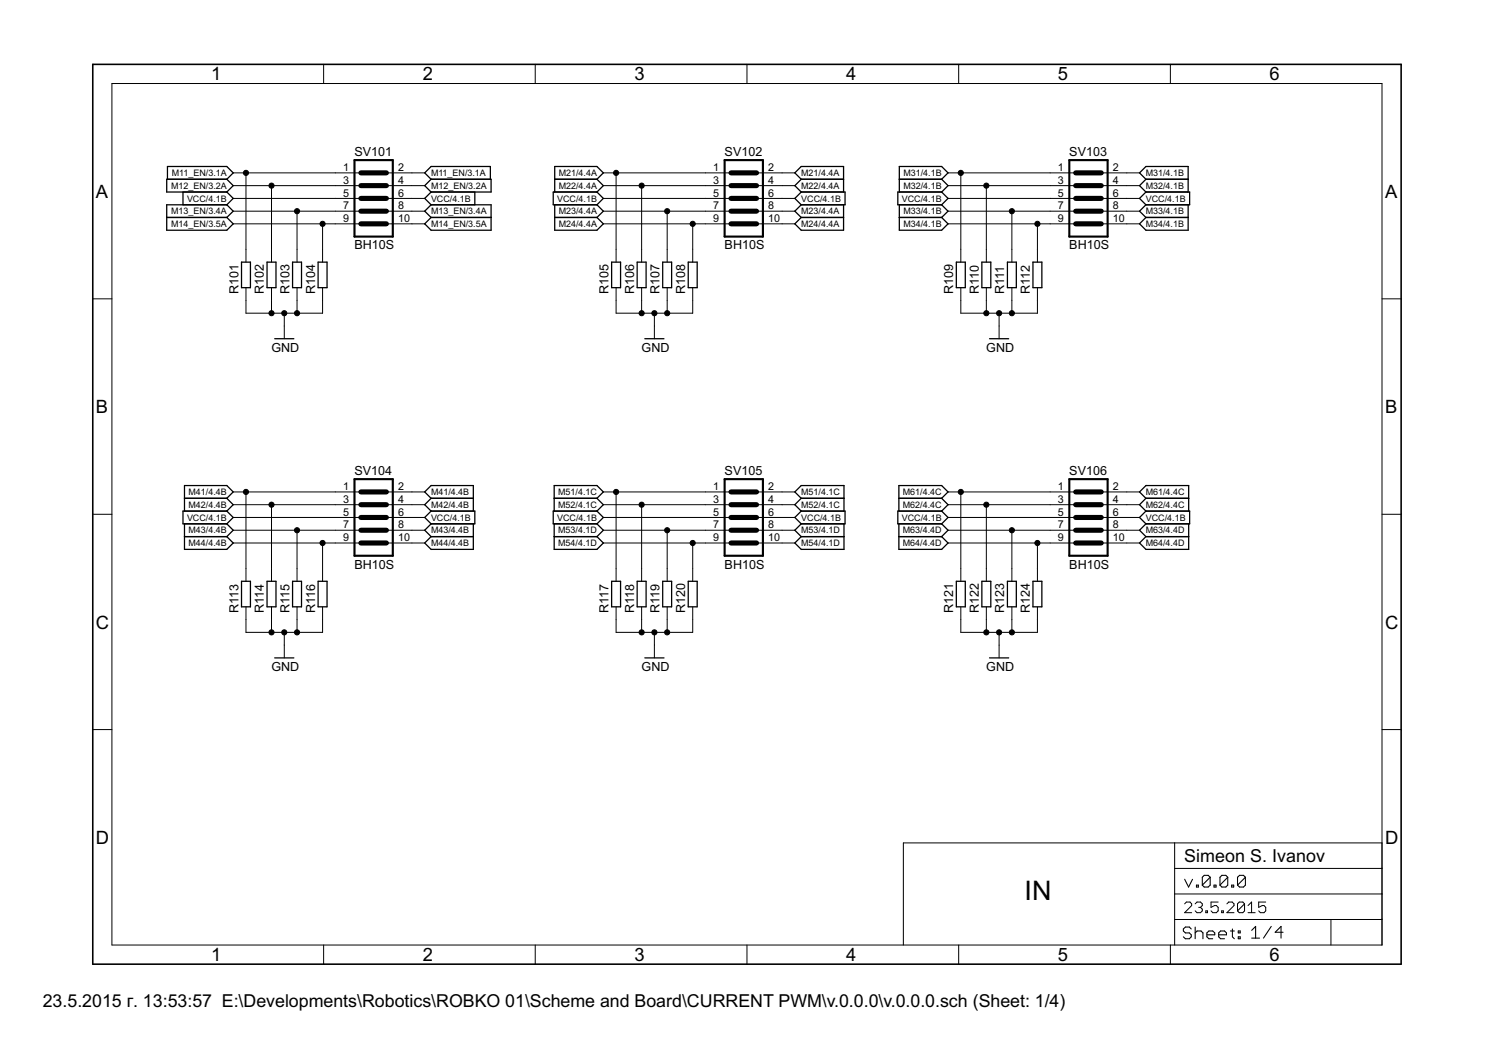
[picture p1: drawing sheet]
<svg xmlns="http://www.w3.org/2000/svg" width="297mm" height="210mm" viewBox="0 0 297 210" stroke-linecap="round" stroke-linejoin="round" font-family="sans-serif">
<g fill="#000" stroke="#000" stroke-width="1">
<path d="M71.8 34.4h5.1zM71.8 36.9h5.1zM71.8 39.5h5.1zM145.4 34.4h5.1zM145.4 36.9h5.1zM145.4 39.5h5.1zM214 34.4h5.1zM214 36.9h5.1zM214 39.5h5.1zM71.8 42h5.1zM71.8 44.5h5.1zM145.4 42h5.1z"/>
<path d="M145.4 44.5h5.1zM214 42h5.1zM214 44.5h5.1zM71.8 97.9h5.1zM145.4 97.9h5.1zM214 97.9h5.1zM71.8 100.4h5.1zM71.8 105.5h5.1zM71.8 103h5.1zM71.8 108h5.1zM145.4 100.4h5.1zM145.4 105.5h5.1z"/>
<path d="M145.4 103h5.1zM145.4 108h5.1zM214 100.4h5.1zM214 105.5h5.1zM214 103h5.1zM214 108h5.1z"/>
</g>
<g fill="#000" stroke="#000" stroke-width=".25">
<path d="M33.2 35.7v2.5zM33.3 33.1v2.6zM36.4 38.2h8.7zM33.3 35.7h11.8zM33.3 33.1h11.8zM33.2 38.2h11.9zM33.2 35.7h11.9zM46.4 39.5l-1.3 1.2zM45.1 38.2l1.3 1.3zM46.4 34.4l-1.3 1.3zM45.1 33.1l1.3 1.3zM46.4 36.9l-1.3 1.3z"/>
<path d="M45.1 35.7l1.3 1.2zM84.5 39.5l1.3-1.3zM84.5 39.5l1.3 1.2zM84.5 34.4l1.3-1.3zM84.5 34.4l1.3 1.3zM84.5 36.9l1.3-1.2zM84.5 36.9l1.3 1.3zM85.8 38.2h8.7zM85.8 33.1h11.8zM85.8 35.7h11.8zM85.8 35.7h11.9zM85.8 38.2h11.9z"/>
<path d="M94.5 38.2v2.5zM97.6 33.1v2.6zM97.7 35.7v2.5zM110.4 33.1v2.6zM110.4 35.7v2.5zM110.1 38.2h8.7zM110.4 35.7h8.4zM110.4 33.1h8.4zM110.4 38.2h8.4zM120 39.5l-1.2 1.2zM118.8 38.2l1.2 1.3zM120 34.4l-1.2 1.3z"/>
<path d="M118.8 33.1l1.2 1.3zM120 36.9l-1.2 1.3zM118.8 35.7l1.2 1.2zM158.1 39.5l1.3-1.3zM158.1 39.5l1.3 1.2zM158.1 34.4l1.3-1.3zM158.1 34.4l1.3 1.3zM158.1 36.9l1.3-1.2zM158.1 36.9l1.3 1.3zM159.4 38.2h8.7zM159.4 33.1h8.4zM159.4 35.7h8.4z"/>
<path d="M159.4 38.2h8.4zM167.8 33.1v2.6zM167.8 35.7v2.5zM168.1 38.2v2.5zM178.9 35.7v2.5zM178.9 33.1v2.6zM178.6 38.2h8.7zM178.9 38.2h8.4zM178.9 35.7h8.4zM178.9 33.1h8.4zM188.6 39.5l-1.3 1.2zM187.3 38.2l1.3 1.3z"/>
<path d="M188.6 36.9l-1.3 1.3zM187.3 35.7l1.3 1.2zM188.6 34.4l-1.3 1.3zM187.3 33.1l1.3 1.3zM226.7 39.5l1.3-1.3zM226.7 39.5l1.3 1.2zM226.7 36.9l1.3-1.2zM226.7 36.9l1.3 1.3zM226.7 34.4l1.3-1.3zM226.7 34.4l1.3 1.3zM228 38.2h8.7zM228 35.7h8.4z"/>
<path d="M228 38.2h8.4zM228 33.1h8.4zM236.4 35.7v2.5zM236.4 33.1v2.6zM236.7 38.2v2.5zM33.2 40.7v2.6zM33.2 43.3v2.5zM36.4 38.2v2.5zM36.4 40.7h8.7zM33.2 43.3h11.9zM33.2 40.7h11.9zM33.2 45.8h11.9z"/>
<path d="M45.1 43.3l1.3-1.3zM45.1 40.7l1.3 1.3zM46.4 44.5l-1.3 1.3zM45.1 43.3l1.3 1.2zM48 52.2v5zM49.8 52.2v5zM48 52.2h1.8zM48 57.2h1.8zM53.1 52.2v5zM54.9 52.2v5zM53.1 52.2h1.8zM53.1 57.2h1.8z"/>
<path d="M58.2 52.2v5zM60 52.2v5zM58.2 52.2h1.8zM58.2 57.2h1.8zM63.3 52.2v5zM65.1 52.2v5zM63.3 52.2h1.8zM63.3 57.2h1.8zM84.5 42l1.3-1.3zM84.5 42l1.3 1.3zM84.5 44.5l1.3-1.2zM84.5 44.5l1.3 1.3z"/>
<path d="M85.8 40.7h8.7zM85.8 40.7h11.9zM85.8 43.3h11.9zM85.8 45.8h11.9zM97.7 40.7v2.6zM97.7 43.3v2.5zM110.1 38.2v2.5zM110.4 40.7v2.6zM110.4 43.3v2.5zM110.1 40.7h8.7zM110.4 43.3h8.4zM110.4 40.7h8.4z"/>
<path d="M110.4 45.8h8.4zM118.8 43.3l1.2-1.3zM118.8 40.7l1.2 1.3zM120 44.5l-1.2 1.3zM118.8 43.3l1.2 1.2zM121.7 52.2v5zM123.5 52.2v5zM121.7 52.2h1.8zM121.7 57.2h1.8zM126.8 52.2v5zM128.5 52.2v5zM126.8 52.2h1.7z"/>
<path d="M126.8 57.2h1.7zM131.8 52.2v5zM133.6 52.2v5zM131.8 52.2h1.8zM131.8 57.2h1.8zM136.9 52.2v5zM138.7 52.2v5zM136.9 52.2h1.8zM136.9 57.2h1.8zM158.1 42l1.3-1.3zM158.1 42l1.3 1.3zM158.1 44.5l1.3-1.2z"/>
<path d="M158.1 44.5l1.3 1.3zM159.4 40.7h8.7zM159.4 40.7h8.4zM159.4 43.3h8.4zM159.4 45.8h8.4zM167.8 40.7v2.6zM167.8 43.3v2.5zM178.6 38.2v2.5zM178.9 40.7v2.6zM178.9 43.3v2.5zM178.6 40.7h8.7zM178.9 43.3h8.4z"/>
<path d="M178.9 40.7h8.4zM178.9 45.8h8.4zM187.3 43.3l1.3-1.3zM187.3 40.7l1.3 1.3zM188.6 44.5l-1.3 1.3zM187.3 43.3l1.3 1.2zM190.3 52.2v5zM192 52.2v5zM190.3 52.2h1.7zM190.3 57.2h1.7zM195.3 52.2v5zM197.1 52.2v5z"/>
<path d="M195.3 52.2h1.8zM195.3 57.2h1.8zM200.4 52.2v5zM202.2 52.2v5zM200.4 52.2h1.8zM200.4 57.2h1.8zM205.5 52.2v5zM207.3 52.2v5zM205.5 52.2h1.8zM205.5 57.2h1.8zM226.7 42l1.3-1.3zM226.7 42l1.3 1.3z"/>
<path d="M226.7 44.5l1.3-1.2zM226.7 44.5l1.3 1.3zM228 40.7h8.7zM228 40.7h8.4zM228 43.3h8.4zM228 45.8h8.4zM236.4 40.7v2.6zM236.4 43.3v2.5zM54.7 67.4h3.8zM128.3 67.4h3.8zM196.9 67.4h3.8zM36.7 96.6v2.5z"/>
<path d="M36.7 99.1h8.4zM36.7 96.6h8.4zM46.4 97.9l-1.3 1.2zM45.1 96.6l1.3 1.3zM84.5 97.9l1.3-1.3zM84.5 97.9l1.3 1.2zM85.8 96.6h8.4zM85.8 99.1h8.4zM94.2 96.6v2.5zM94.2 99.1v2.6zM110.3 96.6v2.5zM110.3 99.1h8.5z"/>
<path d="M110.3 96.6h8.5zM120 97.9l-1.2 1.2zM118.8 96.6l1.2 1.3zM158.1 97.9l1.3-1.3zM158.1 97.9l1.3 1.2zM159.4 96.6h8.5zM159.4 99.1h8.5zM167.9 96.6v2.5zM167.9 99.1v2.6zM178.8 96.6v2.5zM178.8 99.1h8.5zM178.8 96.6h8.5z"/>
<path d="M188.6 97.9l-1.3 1.2zM187.3 96.6l1.3 1.3zM226.7 97.9l1.3-1.3zM226.7 97.9l1.3 1.2zM228 96.6h8.5zM228 99.1h8.5zM236.5 96.6v2.5zM236.5 99.1v2.6zM36.4 101.7v2.5zM36.7 99.1v2.6zM36.7 104.2v2.6zM36.7 106.8v2.5z"/>
<path d="M36.4 104.2h8.7zM36.4 101.7h8.7zM36.7 101.7h8.4zM36.7 106.8h8.4zM36.7 104.2h8.4zM36.7 109.3h8.4zM46.4 103l-1.3 1.2zM45.1 101.7l1.3 1.3zM46.4 100.4l-1.3 1.3zM45.1 99.1l1.3 1.3zM46.4 105.5l-1.3 1.3zM45.1 104.2l1.3 1.3z"/>
<path d="M46.4 108l-1.3 1.3zM45.1 106.8l1.3 1.2zM48 115.7v5zM48 115.7h1.8zM53.1 115.7v5zM53.1 115.7h1.8zM58.2 115.7v5zM58.2 115.7h1.8zM63.3 115.7v5zM63.3 115.7h1.8zM84.5 103l1.3-1.3zM84.5 103l1.3 1.2z"/>
<path d="M84.5 100.4l1.3-1.3zM84.5 100.4l1.3 1.3zM84.5 105.5l1.3-1.3zM84.5 105.5l1.3 1.3zM84.5 108l1.3-1.2zM84.5 108l1.3 1.3zM85.8 101.7h8.7zM85.8 104.2h8.7zM85.8 101.7h8.4zM85.8 104.2h8.4zM85.8 106.8h8.4zM85.8 109.3h8.4z"/>
<path d="M94.2 104.2v2.6zM94.2 106.8v2.5zM94.5 101.7v2.5zM110.1 101.7v2.5zM110.3 99.1v2.6zM110.3 104.2v2.6zM110.3 106.8v2.5zM110.1 104.2h8.7zM110.1 101.7h8.7zM110.3 101.7h8.5zM110.3 106.8h8.5zM110.3 104.2h8.5z"/>
<path d="M110.3 109.3h8.5zM120 103l-1.2 1.2zM118.8 101.7l1.2 1.3zM120 100.4l-1.2 1.3zM118.8 99.1l1.2 1.3zM120 105.5l-1.2 1.3zM118.8 104.2l1.2 1.3zM120 108l-1.2 1.3zM118.8 106.8l1.2 1.2zM121.7 115.7v5zM121.7 115.7h1.8zM126.8 115.7v5z"/>
<path d="M126.8 115.7h1.7zM131.8 115.7v5zM131.8 115.7h1.8zM136.9 115.7v5zM136.9 115.7h1.8zM158.1 103l1.3-1.3zM158.1 103l1.3 1.2zM158.1 100.4l1.3-1.3zM158.1 100.4l1.3 1.3zM158.1 105.5l1.3-1.3zM158.1 105.5l1.3 1.3zM158.1 108l1.3-1.2z"/>
<path d="M158.1 108l1.3 1.3zM159.4 101.7h8.7zM159.4 104.2h8.7zM159.4 101.7h8.5zM159.4 104.2h8.5zM159.4 106.8h8.5zM159.4 109.3h8.5zM167.9 104.2v2.6zM167.9 106.8v2.5zM168.1 101.7v2.5zM178.6 101.7v2.5zM178.8 99.1v2.6z"/>
<path d="M178.8 104.2v2.6zM178.8 106.8v2.5zM178.6 104.2h8.7zM178.6 101.7h8.7zM178.8 101.7h8.5zM178.8 106.8h8.5zM178.8 104.2h8.5zM178.8 109.3h8.5zM188.6 103l-1.3 1.2zM187.3 101.7l1.3 1.3zM188.6 100.4l-1.3 1.3zM187.3 99.1l1.3 1.3z"/>
<path d="M188.6 105.5l-1.3 1.3zM187.3 104.2l1.3 1.3zM188.6 108l-1.3 1.3zM187.3 106.8l1.3 1.2zM190.3 115.7v5zM190.3 115.7h1.7zM195.3 115.7v5zM195.3 115.7h1.8zM200.4 115.7v5zM200.4 115.7h1.8zM205.5 115.7v5zM205.5 115.7h1.8z"/>
<path d="M226.7 103l1.3-1.3zM226.7 103l1.3 1.2zM226.7 100.4l1.3-1.3zM226.7 100.4l1.3 1.3zM226.7 105.5l1.3-1.3zM226.7 105.5l1.3 1.3zM226.7 108l1.3-1.2zM226.7 108l1.3 1.3zM228 101.7h8.7zM228 104.2h8.7zM228 101.7h8.5zM228 104.2h8.5z"/>
<path d="M228 106.8h8.5zM228 109.3h8.5zM236.5 104.2v2.6zM236.5 106.8v2.5zM236.7 101.7v2.5zM49.8 115.7v5zM48 120.7h1.8zM54.7 130.9h3.8zM54.9 115.7v5zM53.1 120.7h1.8zM60 115.7v5zM58.2 120.7h1.8z"/>
<path d="M65.1 115.7v5zM63.3 120.7h1.8zM123.5 115.7v5zM121.7 120.7h1.8zM128.3 130.9h3.8zM128.5 115.7v5zM126.8 120.7h1.7zM133.6 115.7v5zM131.8 120.7h1.8zM138.7 115.7v5zM136.9 120.7h1.8zM192 115.7v5z"/>
<path d="M190.3 120.7h1.7zM196.9 130.9h3.8zM197.1 115.7v5zM195.3 120.7h1.8zM202.2 115.7v5zM200.4 120.7h1.8zM207.3 115.7v5zM205.5 120.7h1.8z"/>
</g>
<g fill="#000" stroke="#000" stroke-width=".2">
<path d="M22.3 16.6v171.4zM64.4 12.8v3.8zM106.5 12.8v3.8zM148.6 12.8v3.8zM190.7 12.8v3.8zM232.9 12.8v3.8zM22.3 16.6h252.7zM46.4 39.5h20.3zM46.4 34.4h2.5zM46.4 36.9h7.6zM48.9 34.4h17.8zM54 36.9h12.7z"/>
<path d="M66.7 34.4h5.1zM66.7 36.9h5.1zM66.7 39.5h5.1zM76.9 34.4h5.1zM76.9 36.9h5.1zM76.9 39.5h5.1zM82 39.5h2.5zM82 34.4h2.5zM82 36.9h2.5zM120 39.5h20.4zM120 34.4h2.6zM120 36.9h7.7z"/>
<path d="M122.6 34.4h17.8zM127.7 36.9h12.7zM140.4 34.4h5zM140.4 36.9h5zM140.4 39.5h5zM150.5 34.4h5.1zM150.5 36.9h5.1zM150.5 39.5h5.1zM155.6 39.5h2.5zM155.6 34.4h2.5zM155.6 36.9h2.5zM188.6 39.5h20.3z"/>
<path d="M188.6 36.9h7.6zM188.6 34.4h2.6zM191.2 34.4h17.7zM196.2 36.9h12.7zM208.9 34.4h5.1zM208.9 36.9h5.1zM208.9 39.5h5.1zM219.1 34.4h5.1zM219.1 36.9h5.1zM219.1 39.5h5.1zM224.2 39.5h2.5zM224.2 36.9h2.5z"/>
<path d="M224.2 34.4h2.5zM18.5 59.5h3.8zM46.4 42h12.7zM46.4 44.5h17.8zM48.9 49.6v2.6zM48.9 57.2v2.6zM48.9 34.4v15.2zM48.9 59.8v2.5zM54 49.6v2.6zM54 57.2v2.6zM54 36.9v12.7zM54 59.8v2.5z"/>
<path d="M59.1 49.6v2.6zM59.1 57.2v2.6zM59.1 42h7.6zM59.1 42v7.6zM59.1 59.8v2.5zM64.2 49.6v2.6zM64.2 57.2v2.6zM64.2 44.5h2.5zM64.2 44.5v5.1zM66.7 42h5.1zM66.7 44.5h5.1zM76.9 42h5.1z"/>
<path d="M76.9 44.5h5.1zM82 42h2.5zM82 44.5h2.5zM120 42h12.7zM120 44.5h17.8zM122.6 49.6v2.6zM122.6 57.2v2.6zM122.6 34.4v15.2zM122.6 59.8v2.5zM127.7 49.6v2.6zM127.7 57.2v2.6zM127.7 36.9v12.7z"/>
<path d="M127.7 59.8v2.5zM132.7 49.6v2.6zM132.7 57.2v2.6zM132.7 42h7.7zM132.7 42v7.6zM132.7 59.8v2.5zM137.8 49.6v2.6zM137.8 57.2v2.6zM137.8 44.5h2.6zM137.8 44.5v5.1zM140.4 42h5zM140.4 44.5h5z"/>
<path d="M150.5 42h5.1zM150.5 44.5h5.1zM155.6 42h2.5zM155.6 44.5h2.5zM188.6 42h12.7zM188.6 44.5h17.8zM191.2 49.6v2.6zM191.2 57.2v2.6zM191.2 34.4v15.2zM191.2 59.8v2.5zM196.2 49.6v2.6zM196.2 57.2v2.6z"/>
<path d="M196.2 36.9v12.7zM196.2 59.8v2.5zM201.3 49.6v2.6zM201.3 57.2v2.6zM201.3 42h7.6zM201.3 42v7.6zM201.3 59.8v2.5zM206.4 49.6v2.6zM206.4 57.2v2.6zM206.4 44.5h2.5zM206.4 44.5v5.1zM208.9 42h5.1z"/>
<path d="M208.9 44.5h5.1zM219.1 42h5.1zM219.1 44.5h5.1zM224.2 42h2.5zM224.2 44.5h2.5zM275 59.5h3.8zM48.9 62.3h5.1zM54 62.3h2.6zM56.6 64.9v2.5zM56.6 62.3h2.5zM56.6 62.3v2.6zM59.1 62.3h5.1z"/>
<path d="M64.2 59.8v2.5zM122.6 62.3h5.1zM127.7 62.3h2.5zM130.2 64.9v2.5zM130.2 62.3h2.5zM130.2 62.3v2.6zM132.7 62.3h5.1zM137.8 59.8v2.5zM191.2 62.3h5zM196.2 62.3h2.6zM198.8 64.9v2.5zM198.8 62.3h2.5z"/>
<path d="M198.8 62.3v2.6zM201.3 62.3h5.1zM206.4 59.8v2.5zM46.4 97.9h2.5zM48.9 97.9h17.8zM66.7 97.9h5.1zM76.9 97.9h5.1zM82 97.9h2.5zM120 97.9h2.6zM122.6 97.9h17.8zM140.4 97.9h5zM150.5 97.9h5.1z"/>
<path d="M155.6 97.9h2.5zM188.6 97.9h2.6zM191.2 97.9h17.7zM208.9 97.9h5.1zM219.1 97.9h5.1zM224.2 97.9h2.5zM18.5 102.3h3.8zM46.4 103h20.3zM46.4 100.4h7.6zM46.4 105.5h12.7zM46.4 108h17.8zM48.9 113.1v2.6z"/>
<path d="M48.9 97.9v15.2zM54 113.1v2.6zM54 100.4h12.7zM54 100.4v12.7zM59.1 113.1v2.6zM59.1 105.5h7.6zM59.1 105.5v7.6zM64.2 113.1v2.6zM64.2 108h2.5zM64.2 108v5.1zM66.7 100.4h5.1zM66.7 103h5.1z"/>
<path d="M66.7 105.5h5.1zM66.7 108h5.1zM76.9 100.4h5.1zM76.9 103h5.1zM76.9 105.5h5.1zM76.9 108h5.1zM82 103h2.5zM82 100.4h2.5zM82 105.5h2.5zM82 108h2.5zM120 103h20.4zM120 100.4h7.7z"/>
<path d="M120 105.5h12.7zM120 108h17.8zM122.6 113.1v2.6zM122.6 97.9v15.2zM127.7 113.1v2.6zM127.7 100.4h12.7zM127.7 100.4v12.7zM132.7 113.1v2.6zM132.7 105.5h7.7zM132.7 105.5v7.6zM137.8 113.1v2.6zM137.8 108h2.6z"/>
<path d="M137.8 108v5.1zM140.4 100.4h5zM140.4 103h5zM140.4 105.5h5zM140.4 108h5zM150.5 100.4h5.1zM150.5 103h5.1zM150.5 105.5h5.1zM150.5 108h5.1zM155.6 103h2.5zM155.6 100.4h2.5zM155.6 105.5h2.5z"/>
<path d="M155.6 108h2.5zM188.6 103h20.3zM188.6 100.4h7.6zM188.6 105.5h12.7zM188.6 108h17.8zM191.2 113.1v2.6zM191.2 97.9v15.2zM196.2 113.1v2.6zM196.2 100.4h12.7zM196.2 100.4v12.7zM201.3 113.1v2.6zM201.3 105.5h7.6z"/>
<path d="M201.3 105.5v7.6zM206.4 113.1v2.6zM206.4 108h2.5zM206.4 108v5.1zM208.9 100.4h5.1zM208.9 103h5.1zM208.9 105.5h5.1zM208.9 108h5.1zM219.1 100.4h5.1zM219.1 103h5.1zM219.1 105.5h5.1zM219.1 108h5.1z"/>
<path d="M224.2 103h2.5zM224.2 100.4h2.5zM224.2 105.5h2.5zM224.2 108h2.5zM275 102.3h3.8zM48.9 120.7v2.6zM48.9 123.3v2.5zM48.9 125.8h5.1zM54 120.7v2.6zM54 125.8h2.6zM54 123.3v2.5zM56.6 128.4v2.5z"/>
<path d="M56.6 125.8h2.5zM56.6 125.8v2.6zM59.1 120.7v2.6zM59.1 125.8h5.1zM59.1 123.3v2.5zM64.2 120.7v2.6zM64.2 123.3v2.5zM122.6 120.7v2.6zM122.6 123.3v2.5zM122.6 125.8h5.1zM127.7 120.7v2.6zM127.7 125.8h2.5z"/>
<path d="M127.7 123.3v2.5zM130.2 128.4v2.5zM130.2 125.8h2.5zM130.2 125.8v2.6zM132.7 120.7v2.6zM132.7 125.8h5.1zM132.7 123.3v2.5zM137.8 120.7v2.6zM137.8 123.3v2.5zM191.2 120.7v2.6zM191.2 123.3v2.5zM191.2 125.8h5z"/>
<path d="M196.2 120.7v2.6zM196.2 125.8h2.6zM196.2 123.3v2.5zM198.8 128.4v2.5zM198.8 125.8h2.5zM198.8 125.8v2.6zM201.3 120.7v2.6zM201.3 125.8h5.1zM201.3 123.3v2.5zM206.4 120.7v2.6zM206.4 123.3v2.5zM18.5 145.2h3.8z"/>
<path d="M275 145.2h3.8zM179.7 167.7h54zM233.7 167.7h41.3zM233.7 177.9h41.3zM233.7 172.8v5.1zM233.7 172.8h41.3zM233.7 167.7v5.1zM236 179.5l-.3 .3zM236 179.5h.7zM236.7 179.5l.4 .3zM238.1 179.5l-.3 .3zM238.1 179.5h.7z"/>
<path d="M238.8 179.5l.4 .3zM239.2 179.8v.4zM240.9 179.5v1zM240.9 179.5h1.5zM244.5 179.5l-.4 .3zM244.5 179.5h.7zM245.2 179.5l.3 .3zM246.5 179.5l-.3 .3zM246.5 179.5h.8zM247.3 179.5l.3 .3zM247.6 179.8v1.4zM249 179.5v2.1z"/>
<path d="M250.4 179.5v1zM250.4 179.5h1.4zM275 172.8v5.1zM275 167.7v5.1zM22.3 188h252.7zM64.4 188v3.8zM106.5 188v3.8zM148.6 188v3.8zM179.7 167.7v20.3zM190.7 188v3.8zM232.9 188v3.8zM233.7 182.9v5.1z"/>
<path d="M233.7 177.9v5zM237.1 180.2l-1.4 1.4zM235.7 181.6h1.4zM237.1 179.8v.4zM237.8 181.2l.3 .4zM238.5 180.5h.3zM238.8 180.5l.4 .4zM238.1 181.6h.7zM239.2 180.2l-.4 .3zM239.2 180.9v.3zM239.2 181.2l-.4 .4zM239.9 181.2v.4z"/>
<path d="M239.9 181.2h.3zM240.2 181.2v.4zM239.9 181.6h.3zM240.9 180.5l.7-.3zM240.9 181.2l.4 .4zM241.6 180.2h.4zM242 180.2l.4 .3zM241.3 181.6h.7zM242.4 180.5v.7zM242.4 181.2l-.4 .4zM243.1 181.2v.4zM243.1 181.2h.3z"/>
<path d="M243.4 181.2v.4zM243.1 181.6h.3zM244.1 181.6l1.4-1.4zM244.1 181.6h1.4zM245.5 179.8v.4zM246.2 179.8v1.4zM246.2 181.2l1.4-1.4zM246.2 181.2l.3 .4zM246.5 181.6h.8zM247.6 181.2l-.3 .4zM248.3 180.2l.7-.7zM248.3 181.6h1.4z"/>
<path d="M250.4 180.5l.7-.3zM250.4 181.2l.4 .4zM251.1 180.2h.4zM251.5 180.2l.3 .3zM250.8 181.6h.7zM251.8 180.5v.7zM251.8 181.2l-.3 .4zM264.8 182.9v5.1zM264.8 182.9h10.2zM233.7 182.9h31.1zM275 182.9v5.1zM275 177.9v5z"/>
<path d="M275 16.6v171.4z"/>
<circle cx="48.9" cy="34.4" r=".51"/>
<circle cx="54" cy="36.9" r=".51"/>
<circle cx="122.6" cy="34.4" r=".51"/>
<circle cx="127.7" cy="36.9" r=".51"/>
<circle cx="191.2" cy="34.4" r=".51"/>
<circle cx="196.2" cy="36.9" r=".51"/>
<circle cx="59.1" cy="42" r=".51"/>
<circle cx="64.2" cy="44.5" r=".51"/>
<circle cx="132.7" cy="42" r=".51"/>
<circle cx="137.8" cy="44.5" r=".51"/>
<circle cx="201.3" cy="42" r=".51"/>
<circle cx="206.4" cy="44.5" r=".51"/>
<circle cx="54" cy="62.3" r=".51"/>
<circle cx="56.6" cy="62.3" r=".51"/>
<circle cx="59.1" cy="62.3" r=".51"/>
<circle cx="127.7" cy="62.3" r=".51"/>
<circle cx="130.2" cy="62.3" r=".51"/>
<circle cx="132.7" cy="62.3" r=".51"/>
<circle cx="196.2" cy="62.3" r=".51"/>
<circle cx="198.8" cy="62.3" r=".51"/>
<circle cx="201.3" cy="62.3" r=".51"/>
<circle cx="48.9" cy="97.9" r=".51"/>
<circle cx="122.6" cy="97.9" r=".51"/>
<circle cx="191.2" cy="97.9" r=".51"/>
<circle cx="54" cy="100.4" r=".51"/>
<circle cx="59.1" cy="105.5" r=".51"/>
<circle cx="64.2" cy="108" r=".51"/>
<circle cx="127.7" cy="100.4" r=".51"/>
<circle cx="132.7" cy="105.5" r=".51"/>
<circle cx="137.8" cy="108" r=".51"/>
<circle cx="196.2" cy="100.4" r=".51"/>
<circle cx="201.3" cy="105.5" r=".51"/>
<circle cx="206.4" cy="108" r=".51"/>
<circle cx="54" cy="125.8" r=".51"/>
<circle cx="56.6" cy="125.8" r=".51"/>
<circle cx="59.1" cy="125.8" r=".51"/>
<circle cx="127.7" cy="125.8" r=".51"/>
<circle cx="130.2" cy="125.8" r=".51"/>
<circle cx="132.7" cy="125.8" r=".51"/>
<circle cx="196.2" cy="125.8" r=".51"/>
<circle cx="198.8" cy="125.8" r=".51"/>
<circle cx="201.3" cy="125.8" r=".51"/>
</g>
<g fill="#000" stroke="#000" stroke-width=".21">
<path d="M235.7 174.9l.8 1.6zM237.3 174.9l-.8 1.6zM238 176.1v.4zM238 176.1h.4zM238.4 176.1v.4zM238 176.5h.4zM239.2 174.5v1.6zM239.2 174.5l.4-.3zM239.2 176.1l1.6-1.6zM239.6 174.2h.8zM239.2 176.1l.4 .4zM240.4 174.2l.4 .3z"/>
<path d="M239.6 176.5h.8zM240.8 174.5v1.6zM240.4 176.5l.4-.4zM241.5 176.1v.4zM241.5 176.1h.4zM241.9 176.1v.4zM241.5 176.5h.4zM242.7 174.5v1.6zM242.7 174.5l.4-.3zM244.3 174.5l-1.6 1.6zM243.1 174.2h.8zM242.7 176.1l.4 .4z"/>
<path d="M243.9 174.2l.4 .3zM243.1 176.5h.8zM244.3 174.5v1.6zM244.3 176.1l-.4 .4zM245 176.1v.4zM245 176.1h.4zM245.4 176.1v.4zM245 176.5h.4zM246.2 174.5v1.6zM246.2 174.5l.4-.3zM246.2 176.1l1.6-1.6zM246.6 174.2h.8z"/>
<path d="M246.2 176.1l.4 .4zM247.4 174.2l.4 .3zM246.6 176.5h.8zM247.8 174.5v1.6zM247.8 176.1l-.4 .4zM235.4 184.8v.4zM235.4 185.2l.4 .4zM235.4 184.8l.4-.4zM235.8 185.6h.8zM235.4 186.4l.4 .4zM235.8 184.4h.8zM236.6 185.6l.4 .4z"/>
<path d="M235.8 186.8h.8zM236.6 184.4l.4 .4zM237 186v.4zM237 186.4l-.4 .4zM237.8 184.4v2.4zM237.8 185.6l.4-.4zM238.2 185.2h.8zM239 185.2l.3 .4zM239.3 185.6v1.2zM240.1 185.6v.8zM240.1 185.6l.4-.4zM240.1 186.4l.4 .4z"/>
<path d="M240.5 185.2h.8zM240.5 186.8h.8zM241.3 185.2l.4 .4zM241.7 185.6v.4zM240.1 186h1.6zM242.5 185.6v.8zM242.5 185.6l.3-.4zM242.5 186.4l.3 .4zM242.8 185.2h.8zM242.8 186.8h.8zM243.6 185.2l.4 .4zM244 185.6v.4z"/>
<path d="M242.5 186h1.5zM244.8 185.2h.8zM245.2 184.8v1.6zM245.2 186.4l.4 .4zM246.4 185.2h.3zM246.4 185.2v.4zM246.4 186.4h.3zM246.4 186.4v.4zM246.7 185.2v.4zM246.4 185.6h.3zM246.7 186.4v.4zM246.4 186.8h.3z"/>
<path d="M249 185.1l.8-.8zM249 186.6h1.6zM249.8 184.3v2.3zM252.9 184.3l-1.5 2.3zM253.7 185.5h1.6zM254.9 184.3v2.3zM254.9 184.3l-1.2 1.2z"/>
</g>
<path d="M18.5 12.8v179zM18.5 12.8h260.3zM18.5 191.8h260.3zM278.8 12.8v179z" fill="#000" stroke="#000" stroke-width=".32"/>
<g fill="#000" stroke="#000" stroke-width=".42">
<path d="M70.5 31.9h7.6zM70.5 31.9v15.2zM144.2 31.9h7.6zM144.2 31.9v15.2zM212.7 31.9h7.7zM212.7 31.9v15.2zM78.1 31.9v15.2zM70.5 47.1h7.6zM151.8 31.9v15.2zM144.2 47.1h7.6zM220.4 31.9v15.2zM212.7 47.1h7.7z"/>
<path d="M70.5 95.3h7.6zM70.5 95.3v15.3zM144.2 95.3h7.6zM144.2 95.3v15.3zM212.7 95.3h7.7zM212.7 95.3v15.3zM78.1 95.3v15.3zM70.5 110.6h7.6zM151.8 95.3v15.3zM144.2 110.6h7.6zM220.4 95.3v15.3zM212.7 110.6h7.7z"/>
</g>
<g fill="#000" stroke="#000" stroke-width=".61">
<path d="M71.8 39.5h1.3zM71.8 36.9h1.3zM71.8 34.4h1.3zM75.6 39.5h1.3zM75.6 36.9h1.3zM75.6 34.4h1.3zM145.4 39.5h1.3zM145.4 36.9h1.3zM145.4 34.4h1.3zM149.2 39.5h1.3zM149.2 36.9h1.3zM149.2 34.4h1.3z"/>
<path d="M214 39.5h1.3zM214 36.9h1.3zM214 34.4h1.3zM217.8 39.5h1.3zM217.8 36.9h1.3zM217.8 34.4h1.3zM71.8 44.5h1.3zM71.8 42h1.3zM75.6 44.5h1.3zM75.6 42h1.3zM145.4 44.5h1.3zM145.4 42h1.3z"/>
<path d="M149.2 44.5h1.3zM149.2 42h1.3zM214 44.5h1.3zM214 42h1.3zM217.8 44.5h1.3zM217.8 42h1.3zM71.8 97.9h1.3zM75.6 97.9h1.3zM145.4 97.9h1.3zM149.2 97.9h1.3zM214 97.9h1.3zM217.8 97.9h1.3z"/>
<path d="M71.8 108h1.3zM71.8 105.5h1.3zM71.8 103h1.3zM71.8 100.4h1.3zM75.6 108h1.3zM75.6 105.5h1.3zM75.6 103h1.3zM75.6 100.4h1.3zM145.4 108h1.3zM145.4 105.5h1.3zM145.4 103h1.3zM145.4 100.4h1.3z"/>
<path d="M149.2 108h1.3zM149.2 105.5h1.3zM149.2 103h1.3zM149.2 100.4h1.3zM214 108h1.3zM214 105.5h1.3zM214 103h1.3zM214 100.4h1.3zM217.8 108h1.3zM217.8 105.5h1.3zM217.8 103h1.3zM217.8 100.4h1.3z"/>
</g>
<text font-size="6" x="203.9" y="179.1">IN</text>
<g font-size="4.1">
<text x="42" y="16">1</text>
<text x="84.1" y="16">2</text>
<text x="126.3" y="16">3</text>
<text x="168.4" y="16">4</text>
<text x="210.5" y="16">5</text>
<text x="252.6" y="16">6</text>
<text x="19.1" y="39.3">A</text>
<text x="275.6" y="39.3">A</text>
<text x="19.1" y="82.2">B</text>
<text x="275.6" y="82.2">B</text>
<text x="19.1" y="125">C</text>
<text x="275.6" y="125">C</text>
<text x="19.1" y="167.9">D</text>
<text x="275.6" y="167.9">D</text>
<text x="42" y="191.2">1</text>
<text x="84.1" y="191.2">2</text>
<text x="126.3" y="191.2">3</text>
<text x="168.4" y="191.2">4</text>
<text x="210.5" y="191.2">5</text>
<text x="252.6" y="191.2">6</text>
</g>
<g font-size="4">
<text x="235.6" y="171.5">Simeon S. Ivanov</text>
<text x="8.5" y="200.4">23.5.2015 г. 13:53:57 E:\Developments\Robotics\ROBKO 01\Scheme and Board\CURRENT PWM\v.0.0.0\v.0.0.0.sch (Sheet: 1/4)</text>
</g>
<g font-size="2.8">
<text x="70.5" y="31.1">SV101</text>
<text x="144.2" y="31.1">SV102</text>
<text x="212.7" y="31.1">SV103</text>
<text x="70.5" y="49.6">BH10S</text>
<text x="144.2" y="49.6">BH10S</text>
<text x="212.7" y="49.6">BH10S</text>
<text x="47.4" y="58.5" transform="rotate(-90 47.4 58.5)">R101</text>
<text x="52.5" y="58.5" transform="rotate(-90 52.5 58.5)">R102</text>
<text x="57.6" y="58.5" transform="rotate(-90 57.6 58.5)">R103</text>
<text x="62.7" y="58.5" transform="rotate(-90 62.7 58.5)">R104</text>
<text x="121.1" y="58.5" transform="rotate(-90 121.1 58.5)">R105</text>
<text x="126.2" y="58.5" transform="rotate(-90 126.2 58.5)">R106</text>
<text x="131.2" y="58.5" transform="rotate(-90 131.2 58.5)">R107</text>
<text x="136.3" y="58.5" transform="rotate(-90 136.3 58.5)">R108</text>
<text x="189.7" y="58.5" transform="rotate(-90 189.7 58.5)">R109</text>
<text x="194.7" y="58.5" transform="rotate(-90 194.7 58.5)">R110</text>
<text x="199.8" y="58.5" transform="rotate(-90 199.8 58.5)">R111</text>
<text x="204.9" y="58.5" transform="rotate(-90 204.9 58.5)">R112</text>
<text x="54" y="69.9">GND</text>
<text x="127.7" y="69.9">GND</text>
<text x="196.2" y="69.9">GND</text>
<text x="70.5" y="94.6">SV104</text>
<text x="144.2" y="94.6">SV105</text>
<text x="212.7" y="94.6">SV106</text>
<text x="70.5" y="113.1">BH10S</text>
<text x="144.2" y="113.1">BH10S</text>
<text x="212.7" y="113.1">BH10S</text>
<text x="47.4" y="122" transform="rotate(-90 47.4 122)">R113</text>
<text x="52.5" y="122" transform="rotate(-90 52.5 122)">R114</text>
<text x="57.6" y="122" transform="rotate(-90 57.6 122)">R115</text>
<text x="62.7" y="122" transform="rotate(-90 62.7 122)">R116</text>
<text x="121.1" y="122" transform="rotate(-90 121.1 122)">R117</text>
<text x="126.2" y="122" transform="rotate(-90 126.2 122)">R118</text>
<text x="131.2" y="122" transform="rotate(-90 131.2 122)">R119</text>
<text x="136.3" y="122" transform="rotate(-90 136.3 122)">R120</text>
<text x="189.7" y="122" transform="rotate(-90 189.7 122)">R121</text>
<text x="194.7" y="122" transform="rotate(-90 194.7 122)">R122</text>
<text x="199.8" y="122" transform="rotate(-90 199.8 122)">R123</text>
<text x="204.9" y="122" transform="rotate(-90 204.9 122)">R124</text>
<text x="54" y="133.4">GND</text>
<text x="127.7" y="133.4">GND</text>
<text x="196.2" y="133.4">GND</text>
</g>
<g font-size="2.4">
<text x="68.3" y="34">1</text>
<text x="79.2" y="34">2</text>
<text x="141.9" y="34">1</text>
<text x="152.9" y="34">2</text>
<text x="210.5" y="34">1</text>
<text x="221.4" y="34">2</text>
<text x="68.3" y="36.6">3</text>
<text x="68.3" y="39.1">5</text>
<text x="68.3" y="41.6">7</text>
<text x="79.2" y="36.6">4</text>
<text x="79.2" y="39.1">6</text>
<text x="79.2" y="41.6">8</text>
<text x="141.9" y="36.6">3</text>
<text x="141.9" y="39.1">5</text>
<text x="141.9" y="41.6">7</text>
<text x="152.9" y="36.6">4</text>
<text x="152.9" y="39.1">6</text>
<text x="152.9" y="41.6">8</text>
<text x="210.5" y="36.6">3</text>
<text x="210.5" y="39.1">5</text>
<text x="210.5" y="41.6">7</text>
<text x="221.4" y="36.6">4</text>
<text x="221.4" y="39.1">6</text>
<text x="221.4" y="41.6">8</text>
<text x="68.3" y="44.2">9</text>
<text x="79.2" y="44.2">10</text>
<text x="141.9" y="44.2">9</text>
<text x="152.9" y="44.2">10</text>
<text x="210.5" y="44.2">9</text>
<text x="221.4" y="44.2">10</text>
<text x="68.3" y="97.5">1</text>
<text x="68.3" y="100.1">3</text>
<text x="79.2" y="97.5">2</text>
<text x="79.2" y="100.1">4</text>
<text x="141.9" y="97.5">1</text>
<text x="141.9" y="100.1">3</text>
<text x="152.9" y="97.5">2</text>
<text x="152.9" y="100.1">4</text>
<text x="210.5" y="97.5">1</text>
<text x="210.5" y="100.1">3</text>
<text x="221.4" y="97.5">2</text>
<text x="221.4" y="100.1">4</text>
<text x="68.3" y="102.6">5</text>
<text x="68.3" y="105.1">7</text>
<text x="68.3" y="107.7">9</text>
<text x="79.2" y="102.6">6</text>
<text x="79.2" y="105.1">8</text>
<text x="79.2" y="107.7">10</text>
<text x="141.9" y="102.6">5</text>
<text x="141.9" y="105.1">7</text>
<text x="141.9" y="107.7">9</text>
<text x="152.9" y="102.6">6</text>
<text x="152.9" y="105.1">8</text>
<text x="152.9" y="107.7">10</text>
<text x="210.5" y="102.6">5</text>
<text x="210.5" y="105.1">7</text>
<text x="210.5" y="107.7">9</text>
<text x="221.4" y="102.6">6</text>
<text x="221.4" y="105.1">8</text>
<text x="221.4" y="107.7">10</text>
</g>
<g font-size="2">
<text x="34.2" y="35">M11_EN/3.1A</text>
<text x="85.8" y="35">M11_EN/3.1A</text>
<text x="111.2" y="35">M21/4.4A</text>
<text x="159.4" y="35">M21/4.4A</text>
<text x="179.7" y="35">M31/4.1B</text>
<text x="228" y="35">M31/4.1B</text>
<text x="34.1" y="37.6">M12_EN/3.2A</text>
<text x="37.2" y="40.1">VCC/4.1B</text>
<text x="85.8" y="40.1">VCC/4.1B</text>
<text x="85.8" y="37.6">M12_EN/3.2A</text>
<text x="110.9" y="40.1">VCC/4.1B</text>
<text x="111.2" y="37.6">M22/4.4A</text>
<text x="159.4" y="40.1">VCC/4.1B</text>
<text x="159.4" y="37.6">M22/4.4A</text>
<text x="179.4" y="40.1">VCC/4.1B</text>
<text x="179.7" y="37.6">M32/4.1B</text>
<text x="228" y="40.1">VCC/4.1B</text>
<text x="228" y="37.6">M32/4.1B</text>
<text x="34.1" y="42.6">M13_EN/3.4A</text>
<text x="34.1" y="45.2">M14_EN/3.5A</text>
<text x="85.8" y="42.6">M13_EN/3.4A</text>
<text x="85.8" y="45.2">M14_EN/3.5A</text>
<text x="111.2" y="42.6">M23/4.4A</text>
<text x="111.2" y="45.2">M24/4.4A</text>
<text x="159.4" y="42.6">M23/4.4A</text>
<text x="159.4" y="45.2">M24/4.4A</text>
<text x="179.7" y="42.6">M33/4.1B</text>
<text x="179.7" y="45.2">M34/4.1B</text>
<text x="228" y="42.6">M33/4.1B</text>
<text x="228" y="45.2">M34/4.1B</text>
<text x="37.5" y="98.5">M41/4.4B</text>
<text x="37.5" y="101">M42/4.4B</text>
<text x="85.8" y="98.5">M41/4.4B</text>
<text x="85.8" y="101">M42/4.4B</text>
<text x="111.1" y="98.5">M51/4.1C</text>
<text x="111.1" y="101">M52/4.1C</text>
<text x="159.4" y="98.5">M51/4.1C</text>
<text x="159.4" y="101">M52/4.1C</text>
<text x="179.6" y="98.5">M61/4.4C</text>
<text x="179.6" y="101">M62/4.4C</text>
<text x="228" y="98.5">M61/4.4C</text>
<text x="228" y="101">M62/4.4C</text>
<text x="37.2" y="103.6">VCC/4.1B</text>
<text x="37.5" y="106.1">M43/4.4B</text>
<text x="85.8" y="103.6">VCC/4.1B</text>
<text x="85.8" y="106.1">M43/4.4B</text>
<text x="110.9" y="103.6">VCC/4.1B</text>
<text x="111.1" y="106.1">M53/4.1D</text>
<text x="159.4" y="103.6">VCC/4.1B</text>
<text x="159.4" y="106.1">M53/4.1D</text>
<text x="179.4" y="103.6">VCC/4.1B</text>
<text x="179.6" y="106.1">M63/4.4D</text>
<text x="228" y="103.6">VCC/4.1B</text>
<text x="228" y="106.1">M63/4.4D</text>
<text x="37.5" y="108.7">M44/4.4B</text>
<text x="85.8" y="108.7">M44/4.4B</text>
<text x="111.1" y="108.7">M54/4.1D</text>
<text x="159.4" y="108.7">M54/4.1D</text>
<text x="179.6" y="108.7">M64/4.4D</text>
<text x="228" y="108.7">M64/4.4D</text>
</g>
</svg>
